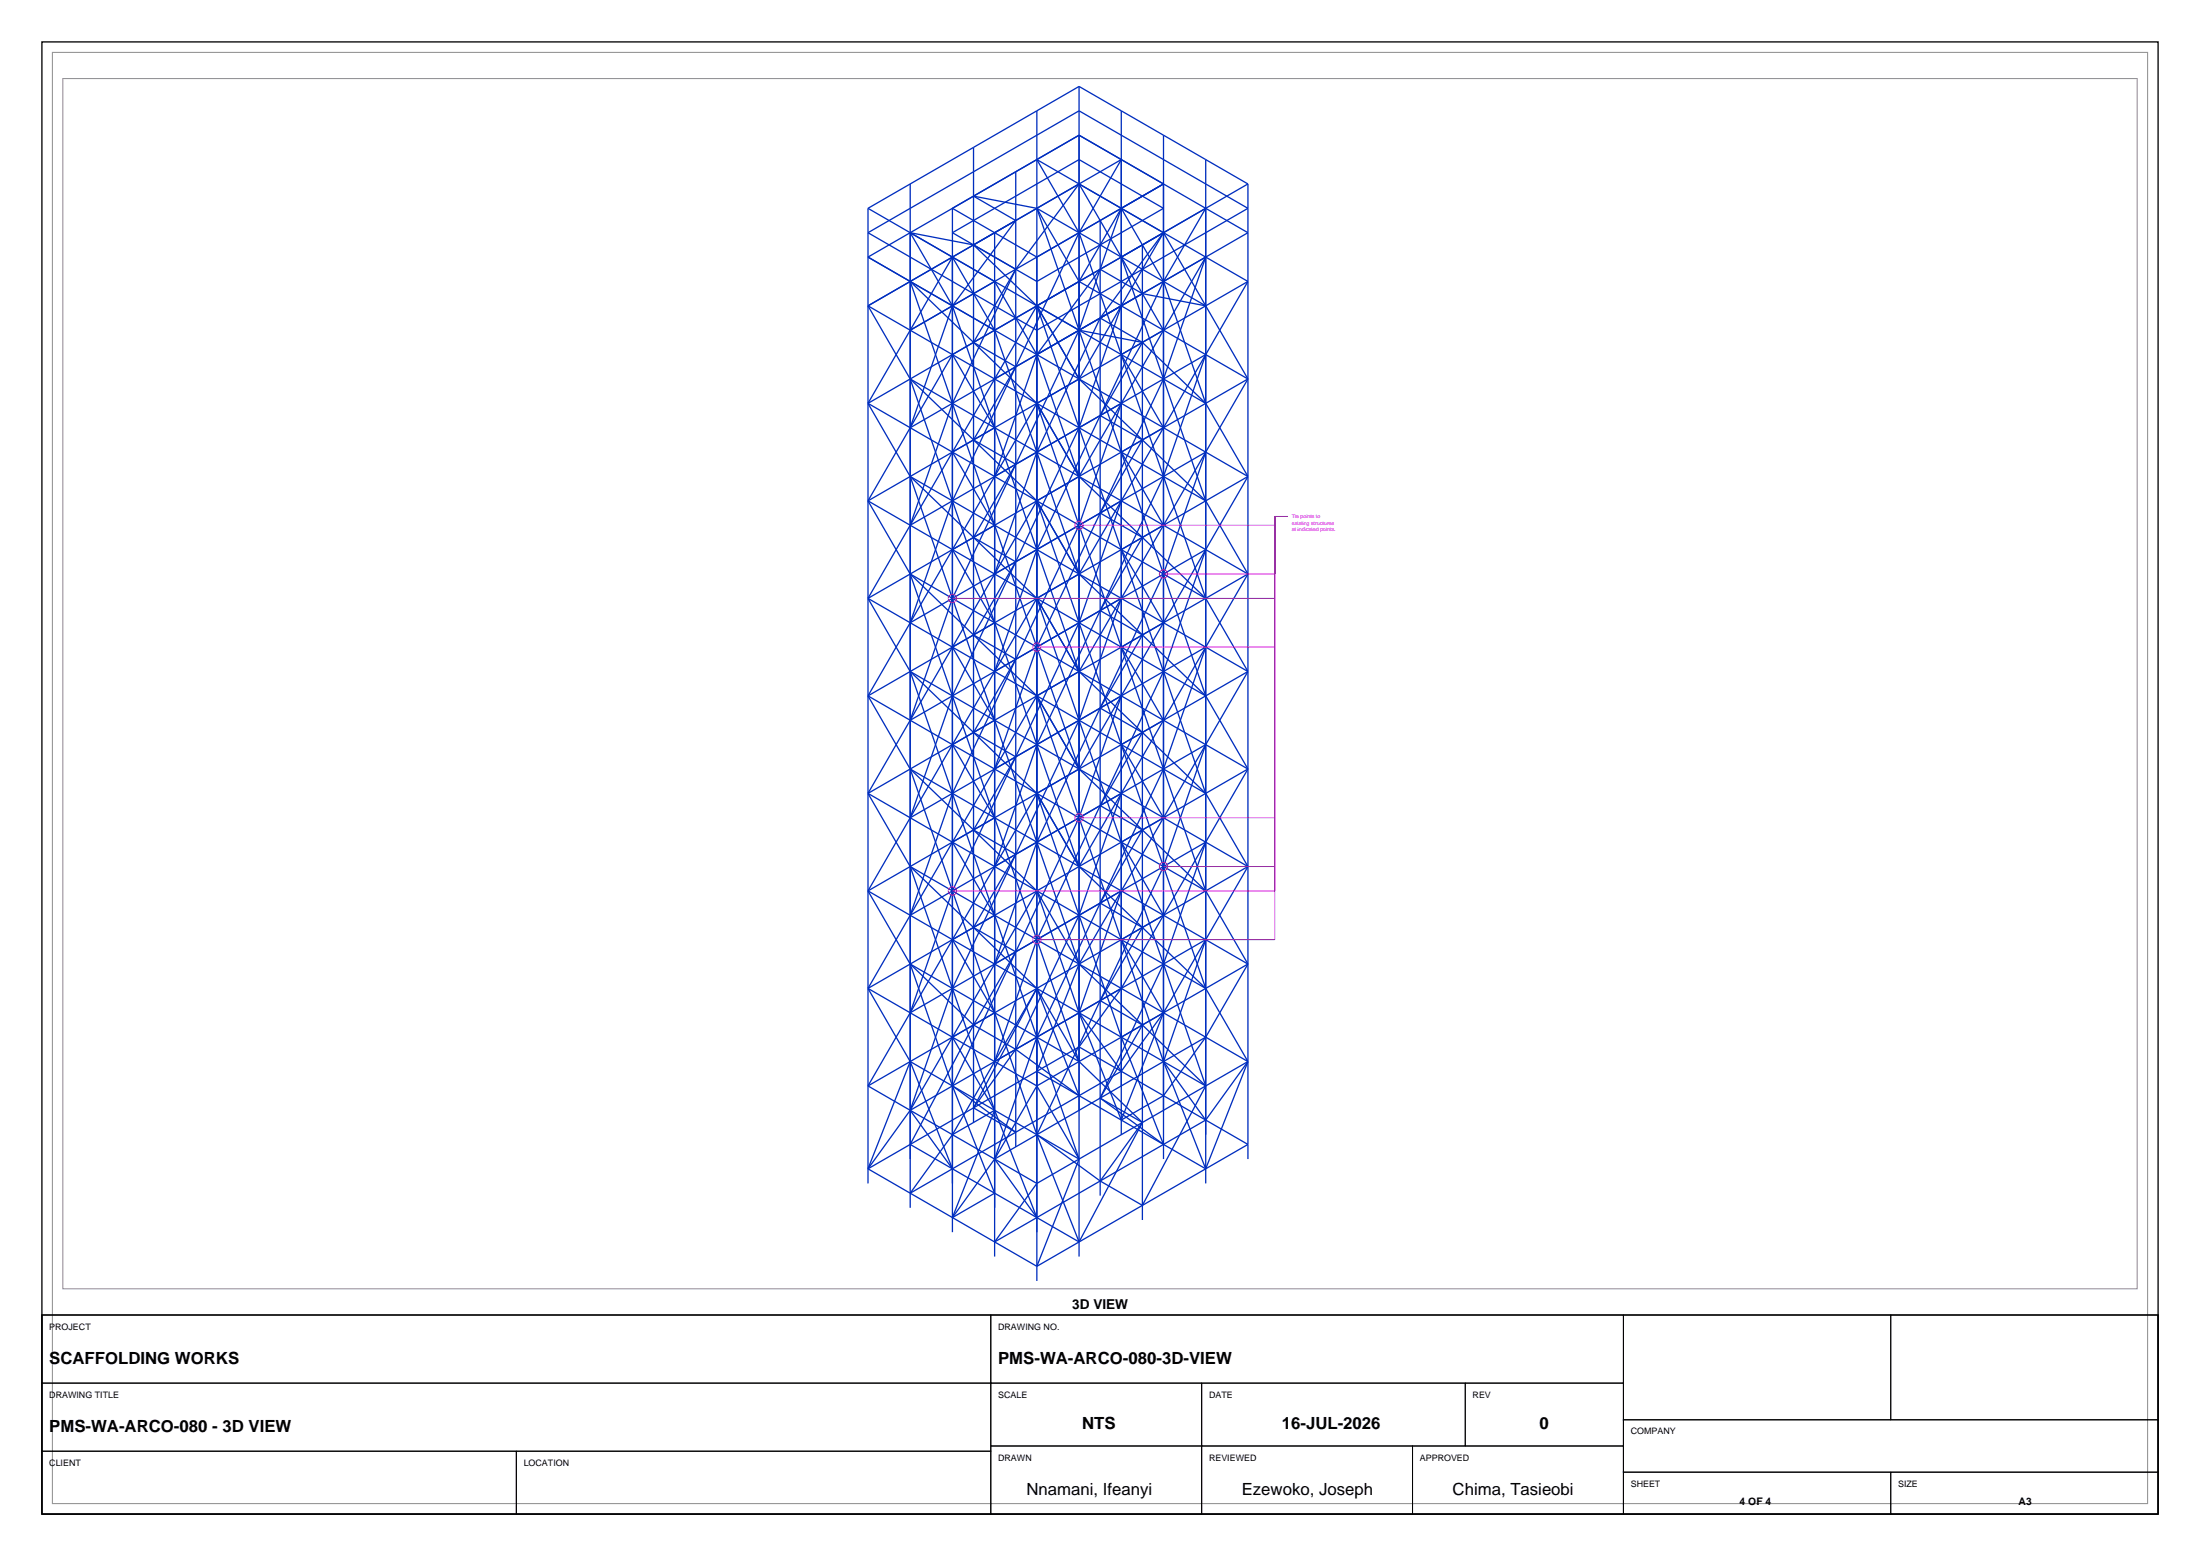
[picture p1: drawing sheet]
<svg xmlns="http://www.w3.org/2000/svg" width="420mm" height="297mm" viewBox="0 0 420 297" stroke-linecap="round" stroke-linejoin="round" font-family="sans-serif">
<path d="M8 8h404v281h-404zM8 251h404v38h-404z" fill="none" stroke="#000" stroke-width=".25"/>
<path d="M10 10h400v277h-400zM12 15h396v231h-396z" fill="none" stroke="#8c8c8c" stroke-width=".19"/>
<g fill="none" stroke="#002ebf" stroke-width=".25">
<path d="M206 16.5v223.3M206 16.5l24.2 14M206 16.5l-20.1 11.6M165.7 39.8v186.1M165.7 39.8l64.5 37.2M173.8 35.1v195.4M185.9 28.1v186.2M185.9 37.4l20.1-11.6 32.2 18.6-20.1 11.7M185.9 37.4l8 4.7M185.9 37.4l12 2.4M185.9 28.1l-20.2 11.7M197.9 21.2v223.3"/>
<path d="M197.9 39.8l32.3 18.6-12.1-2.3M197.9 39.8l-24.1 13.9M197.9 39.8l8.1 13.9M197.9 39.8l8.1 23.2M214.1 39.8l8-4.7-24.2 14-16.1-9.3v195.4M214.1 21.2v195.4M214.1 39.8l-8.1 23.2M214.1 39.8l-8.1 13.9M214.1 39.8l8 13.9M222.1 25.8v195.4M230.2 30.5v195.4M230.2 39.8l-24.2 13.9"/>
<path d="M230.2 39.8l-8.1 13.9M230.2 30.5l8 4.6M238.2 35.1v186.1M238.2 35.1l-8 4.7M165.7 58.4l40.3 23.2M165.7 58.4l8.1 13.9M165.7 44.4l40.3-23.2 32.2 18.6-40.3 23.2zM173.8 53.7l-8.1 4.7M173.8 53.7l16.1 46.6M173.8 53.7l12.1 11.7M181.8 58.4l-8 23.2 24.1-13.9M181.8 58.4l-8 4.6"/>
<path d="M181.8 44.4l24.2-13.9 16.1 9.3-24.2 13.9zM181.8 58.4l8.1 23.2M189.9 44.4v195.4M189.9 53.7l8 14M193.9 51.4l12.1-16.3 16.1 27.9-16.1 9.3M193.9 42.1l20.2-11.6-8.1 13.9M193.9 51.4l-8 14M193.9 51.4l-12.1 25.6M193.9 42.1l-12.1 16.3M197.9 58.4l8.1 13.9M197.9 58.4l-24.1 41.9M197.9 58.4l8.1 23.2"/>
<path d="M197.9 58.4l-12-11.7-12.1-2.3 8 14M206 44.4l-24.2 51.2-8 23.3 8-4.7M206 53.7l32.2 18.6M206 44.4l-8.1-13.9 40.3 23.2M206 44.4l-24.2 14M206 44.4l16.1 46.5M210 42.1v186.1M210 51.4l-24.1 14M210 51.4l8.1 4.7M210 51.4l-12.1 16.3M214.1 58.4l-8.1 23.2M214.1 49.1l8 23.2"/>
<path d="M218.1 46.7v186.2M222.1 53.7l-28.2 16.3M222.1 44.4l-16.1 27.9M222.1 53.7l-24.2 51.2M222.1 53.7l8.1 23.3M222.1 44.4l16.1 27.9M222.1 44.4l-12.1 16.3M238.2 53.7l-20.1 11.7M238.2 53.7l-16.1 27.9M165.7 77l64.5 37.2M165.7 77l8.1 13.9M173.8 72.3l8 4.7"/>
<path d="M173.8 72.3l16.1 46.6M173.8 63l8-13.9 8.1 13.9M173.8 72.3l12.1 11.7M173.8 63l-8.1 14M181.8 77l56.4 32.6M181.8 77l-8 23.3M185.9 65.4l8 4.6M185.9 65.4l12 11.6M189.9 63l-24.2 14M189.9 63l16.1 46.6M193.9 70l-8 14M197.9 67.7l-8 23.2"/>
<path d="M197.9 77l8.1 23.3M197.9 77l8.1 13.9M197.9 77l-8 13.9M197.9 67.7l8.1 23.2M206 72.3l-24.2 14 8.1 14M206 63l16.1 46.6M206 63l-24.2 51.2M206 72.3l24.2 23.3M206 63l12.1 2.4M210 79.3l8.1 4.7M210 79.3l20.2-11.6-8.1 23.2M210 60.7l8.1 4.7"/>
<path d="M210 60.7l-12.1 25.6-8 23.3M214.1 77l-24.2 13.9M214.1 77l-8.1 23.3M214.1 77l-8.1 13.9M214.1 67.7l8 13.9M218.1 65.4l-8.1 13.9M218.1 65.4l12.1 11.6M222.1 72.3l8.1-23.2-16.1 27.9M222.1 72.3l-24.2 51.2M222.1 72.3l8.1 23.3M230.2 77l8 13.9M238.2 72.3l-24.1 14 8 14"/>
<path d="M238.2 72.3l-8 14M165.7 95.6l64.5 37.2M165.7 95.6l8.1 14M173.8 90.9l64.4 37.3M173.8 90.9l8 23.3M173.8 90.9l12.1 11.7M185.9 84l-20.2 11.6M185.9 84l8 4.6M185.9 84l12 11.6M189.9 81.6l-8.1-13.9-16.1 27.9M189.9 81.6l16.1 46.6M189.9 90.9l-8.1 14"/>
<path d="M193.9 88.6l-20.1 11.7M193.9 88.6l-8 14M197.9 95.6l-24.1 14M197.9 95.6l8.1 23.3M197.9 95.6l8.1 14M197.9 95.6l-8 14M206 81.6l24.2 14M206 81.6l16.1 46.6M206 81.6l-24.2 51.2M206 90.9l12.1 11.7M214.1 95.6l-8.1 23.3M218.1 84l-20.2 11.6"/>
<path d="M218.1 84l-8.1 13.9 8.1 4.7M222.1 81.6l-56.4-32.5 28.2-16.3v186.1M222.1 90.9l-24.2 14M222.1 81.6l16.1 9.3M222.1 81.6l-16.1 28M222.1 90.9l-24.2 51.2M222.1 90.9l8.1 23.3M230.2 95.6l-24.2 14M230.2 86.3l-8.1 4.6M230.2 86.3l-8.1 23.3M230.2 86.3l-16.1 27.9M230.2 95.6l8 14"/>
<path d="M238.2 90.9l-8 4.7M238.2 90.9l-16.1 28M165.7 114.2l32.2 18.6M165.7 114.2l8.1 14M173.8 109.6l40.3 23.2M173.8 109.6l-8.1 4.6M173.8 109.6l8 23.2M173.8 109.6l12.1 11.6M173.8 100.3l-8.1 13.9M181.8 114.2l16.1 46.5M181.8 114.2l-8 23.3M181.8 104.9l-16.1 27.9"/>
<path d="M181.8 104.9l8.1 14M185.9 102.6l8 4.6-8 14M185.9 102.6l12 11.6M189.9 118.9l-24.2 13.9M189.9 109.6l-16.1 27.9M189.9 118.9l8 23.2M189.9 100.3l8 23.2M197.9 114.2l16.2 46.5M197.9 114.2l8.1 14M197.9 104.9l-8 23.3M197.9 114.2l-16.1 27.9M206 109.6l-20.1 11.6"/>
<path d="M206 100.3l-24.2 13.9M206 118.9l-24.2 51.2M206 118.9l8.1 23.2M206 100.3l-24.2 51.1M206 100.3l8.1 23.2M206 109.6l24.2 23.2M214.1 114.2l-8.1 23.3M214.1 114.2l-8.1 14M214.1 104.9l8 14M218.1 102.6l-8.1 13.9 8.1 4.7M218.1 102.6l12.1 11.6M222.1 118.9l-16.1 9.3"/>
<path d="M222.1 109.6l-28.2 16.2M222.1 109.6l8.1-4.7-8.1 23.3M222.1 118.9l-16.1 27.9M222.1 109.6l8.1 23.2M222.1 109.6l-12.1 25.6M230.2 114.2l8 14M238.2 109.6l-20.1 11.6M238.2 109.6l-8 13.9M165.7 132.8l64.5 37.3M165.7 132.8l8.1 14M173.8 128.2l64.4 37.2M173.8 137.5l-8.1 13.9"/>
<path d="M173.8 128.2l8 23.2M173.8 128.2l12.1 11.6M181.8 132.8l-8 23.3 20.1-11.6M181.8 132.8l16.1 46.6M181.8 123.5l8.1 14M185.9 139.8l8 4.7M185.9 139.8l-20.2 11.6M185.9 121.2l8 4.6M185.9 139.8l12 11.6M185.9 121.2l12 11.6M193.9 125.8l-8 14M197.9 132.8l32.3 18.6"/>
<path d="M197.9 123.5l-24.1 14M197.9 132.8l16.2 46.6M197.9 132.8l8.1 14M197.9 132.8l-8 14M197.9 123.5l8.1 23.3M197.9 123.5l-8 23.3M206 128.2l-24.2 13.9M206 137.5l-24.2 51.2M206 128.2l12.1 11.6M210 135.2l-20.1 11.6M210 135.2l8.1 4.6M210 135.2l-12.1 25.5"/>
<path d="M214.1 132.8l24.1 14M214.1 132.8l-8.1 23.3M214.1 123.5l16.1 46.6M214.1 123.5l8 14M218.1 139.8l-8.1 14 8.1 4.6-8.1 14 8.1 4.6M218.1 139.8l-20.2 11.6M218.1 139.8l12.1 11.6M218.1 121.2l-8.1 14M222.1 128.2l-24.2 51.2M222.1 128.2l8.1 23.2M230.2 123.5l-24.2 14M230.2 123.5l-8.1 23.3"/>
<path d="M230.2 123.5l-16.1 27.9M230.2 132.8l8 14M238.2 128.2l-24.1 13.9M238.2 128.2l-16.1 27.9M165.7 151.4l56.4 32.6M165.7 151.4l8.1 14M173.8 146.8l64.4 37.2M173.8 146.8l8 23.3M173.8 146.8l12.1 11.6M181.8 151.4l16.1 46.6M181.8 151.4l-8 23.3M181.8 142.1l-16.1 28"/>
<path d="M181.8 142.1l8.1 14M185.9 158.4l8 4.7-8 13.9M185.9 158.4l12 11.7M189.9 146.8l-16.1 27.9M193.9 144.5l-8 13.9M197.9 151.4l-24.1 14M197.9 151.4l16.2 46.6M197.9 142.1l-8 23.3M197.9 151.4l8.1 14M197.9 151.4l-16.1 28M197.9 142.1l8.1 23.3M206 156.1l-24.2 14"/>
<path d="M206 156.1l-24.2 51.2M206 146.8l24.2 23.3M214.1 151.4l-8.1 23.3-12.1 25.6M214.1 151.4l-8.1 14M214.1 142.1l16.1 46.6M214.1 142.1l8 14M222.1 146.8l-24.2 13.9M222.1 146.8l8.1-4.7-8.1 23.3M222.1 156.1l-16.1 27.9M222.1 146.8l-24.2 51.2M230.2 151.4l-24.2 14M230.2 151.4l8 14"/>
<path d="M238.2 146.8l-8 4.6M238.2 146.8l-8 13.9M165.7 170.1l24.2 13.9M165.7 170.1l8.1 13.9M173.8 165.4l-8.1 4.7M173.8 165.4l32.2 18.6M173.8 174.7l-8.1 14M173.8 165.4l8 23.3M173.8 165.4l12.1 11.6M181.8 170.1l-8 23.2 24.1-13.9M181.8 170.1l-8 4.6M181.8 170.1l8.1 23.2"/>
<path d="M181.8 160.7l8.1 14-24.2 14M181.8 179.4l-16.1 27.9M181.8 179.4l8.1 13.9M185.9 177l8 4.7M185.9 177l12 11.7M197.9 179.4l-8 23.2 20.1-11.6M197.9 170.1l8.1 23.2M197.9 170.1l8.1 13.9M197.9 179.4l8.1 23.2M197.9 170.1l-8 13.9M197.9 160.7l8.1 23.3M197.9 160.7l-8 23.3"/>
<path d="M206 165.4l-20.1 11.6M206 165.4l12.1 11.6M214.1 170.1l-8.1 23.2M214.1 160.7l8 14-16.1 9.3M214.1 179.4l8 23.2M214.1 179.4l8 13.9M214.1 160.7l8 23.3M218.1 177l-8.1 14M218.1 177l12.1 11.7M222.1 165.4l-28.2 16.3M222.1 165.4l-24.2 51.2M230.2 160.7l-8.1 4.7"/>
<path d="M230.2 160.7l-16.1 28-8.1 11.1M230.2 170.1l8 13.9M230.2 160.7l-8.1 23.3M238.2 165.4l-20.1 11.6M238.2 165.4l-16.1 27.9M165.7 188.7l32.2 18.6M165.7 188.7l8.1 13.9M173.8 184l32.2 18.6M173.8 184l8 23.3M173.8 184l12.1 11.6M181.8 188.7l8.1 23.2M181.8 188.7l-8 23.2"/>
<path d="M185.9 195.6l-12.1 22.8 32.2 18.7M185.9 195.6l-20.2 11.7M185.9 195.6l8 4.7M189.9 184l40.3 23.3M189.9 184l-16.1 27.9M189.9 193.3l8 23.3M193.9 181.7l-8 13.9M197.9 188.7l8.1 20.4-12.1-8.8M197.9 188.7l-12 22.8M197.9 188.7l-16.1 27.9M197.9 198l8.1 23.2M197.9 198l-8 23.2"/>
<path d="M197.9 188.7l8.1 13.9M206 184l-8.1 20.5 32.3 18.6M206 199.8l32.2 18.6-20.1 11.7M206 199.8l-20.1 11.7M206 184l32.2 18.6M206 184l-24.2 14 8.1 13.9M206 193.3l24.2-13.9-8.1 23.2M206 193.3l8.1 20.5M206 193.3l8.1 11.2M206 184l24.2 23.3M210 191l8.1 4.6M214.1 198l8 20.4-12.1-8.8"/>
<path d="M218.1 195.6l-20.2 11.7M218.1 195.6l-8.1 14M222.1 184l8.1 4.7M222.1 193.3l-8 11.2M222.1 193.3l-8 20.5M222.1 184l8.1 23.3M222.1 184l-12.1 25.6M230.2 198l-8.1 11.1-8 4.7M230.2 198l-8.1 4.6M230.2 188.7l8 13.9M238.2 184l-24.1 14M238.2 184l-8 14"/>
<path d="M165.7 207.3l32.2 18.6M173.8 202.6l32.2 18.6M173.8 211.9l-8.1 11.2M173.8 202.6l8 20.5-8-11.2M173.8 202.6l-8.1 20.5M181.8 207.3l8.1 20.4-8.1 4.7M181.8 207.3l12.1 8.8M185.9 211.5l-20.2 11.6M185.9 211.5l8 4.6M189.9 211.9l-8.1 4.7M189.9 211.9l8 20.5-8-11.2M189.9 211.9l-8.1 20.5"/>
<path d="M193.9 216.1l-20.1 11.6 8-11.1M193.9 200.3l-20.1 11.6M193.9 200.3l-8 11.2M197.9 216.6l-8 4.6M197.9 216.6l8.1 20.5M197.9 216.6l12.1 8.8M197.9 207.3l-8 13.9M197.9 207.3l8.1 13.9M206 202.6l12.1 11.7M210 209.6l8.1 4.7M214.1 204.5l-20.2 11.6M218.1 214.3l-8.1 11.1"/>
<path d="M218.1 214.3l-12.1 22.8M222.1 202.6l-24.2 14M222.1 202.6l8.1 20.5M222.1 202.6l8.1 11.2M230.2 213.8l-20.2 11.6M230.2 207.3l-24.2 13.9M230.2 207.3l-12.1 22.8M238.2 202.6l-8 4.7M238.2 202.6l-8 11.2M238.2 202.6l-8 20.5M165.7 223.1l32.2 18.6M189.9 221.2l-8.1 11.2"/>
<path d="M206 221.2l-8.1 4.7M206 221.2l-8.1 20.5M210 225.4l-20.1 11.7 8-11.2M210 225.4l8.1 4.7M218.1 230.1l-20.2 11.6"/>
</g>
<g fill="none" stroke="#d900d9" stroke-width=".19">
<path d="M245.9 98.6h-2.5v80.8h-45.5M181.8 114.2h61.6M206 100.3h37.4M222.1 109.6h21.3M197.9 123.5h45.5M206 156.1h37.4M181.8 170.1h61.6M222.1 165.4h21.3"/>
<circle cx="181.8" cy="114.2" r=".79"/>
<circle cx="206" cy="100.3" r=".79"/>
<circle cx="222.1" cy="109.6" r=".79"/>
<circle cx="197.9" cy="123.5" r=".79"/>
<circle cx="206" cy="156.1" r=".79"/>
<circle cx="181.8" cy="170.1" r=".79"/>
<circle cx="197.9" cy="179.4" r=".79"/>
<circle cx="222.1" cy="165.4" r=".79"/>
</g>
<g fill="none" stroke="#000" stroke-width=".19">
<path d="M8 251h181.2v13h-181.2zM189.2 251h120.7v13h-120.7zM309.9 251h51.1v20h-51.1zM361 251h51v20h-51zM8 264h181.2v13h-181.2zM8 277h90.6v12h-90.6zM98.6 277h90.6v12h-90.6zM189.2 264h40.2v12h-40.2zM189.2 276h40.2v13h-40.2zM229.4 264h50.3v12h-50.3zM229.4 276h40.3v13h-40.3zM269.7 276h40.2v13h-40.2z"/>
<path d="M279.7 264h30.2v12h-30.2zM309.9 271h102.1v10h-102.1zM309.9 281h51.1v8h-51.1zM361 281h51v8h-51z"/>
</g>
<g font-size="3.2">
<text x="9.4" y="260.3">SCAFFOLDING WORKS</text>
<text x="190.6" y="260.3">PMS-WA-ARCO-080-3D-VIEW</text>
<text x="9.4" y="273.3">PMS-WA-ARCO-080 - 3D VIEW</text>
<text x="206.6" y="272.8">NTS</text>
<text x="244.7" y="272.8">16-JUL-2026</text>
<text x="293.9" y="272.8">0</text>
<text x="196" y="285.4">Nnamani, Ifeanyi</text>
<text x="237.1" y="285.4">Ezewoko, Joseph</text>
<text x="277.3" y="285.4">Chima, Tasieobi</text>
</g>
<text font-size="2.6" x="204.7" y="249.8">3D VIEW</text>
<g font-size="2">
<text x="332.1" y="287.2">4 OF 4</text>
<text x="385.4" y="287.2">A3</text>
</g>
<g font-size="1.7">
<text x="9.4" y="253.8">PROJECT</text>
<text x="190.6" y="253.8">DRAWING NO.</text>
<text x="9.4" y="266.8">DRAWING TITLE</text>
<text x="190.6" y="266.8">SCALE</text>
<text x="230.8" y="266.8">DATE</text>
<text x="281.1" y="266.8">REV</text>
<text x="311.3" y="273.8">COMPANY</text>
<text x="9.4" y="279.8">CLIENT</text>
<text x="100" y="279.8">LOCATION</text>
<text x="190.6" y="278.8">DRAWN</text>
<text x="230.8" y="278.8">REVIEWED</text>
<text x="271.1" y="278.8">APPROVED</text>
<text x="311.3" y="283.8">SHEET</text>
<text x="362.4" y="283.8">SIZE</text>
</g>
<g font-size="1" fill="#d900d9">
<text x="246.6" y="98.9">Tie points to</text>
<text x="246.6" y="100.1">existing structures</text>
<text x="246.6" y="101.3">at indicated points.</text>
</g>
</svg>
